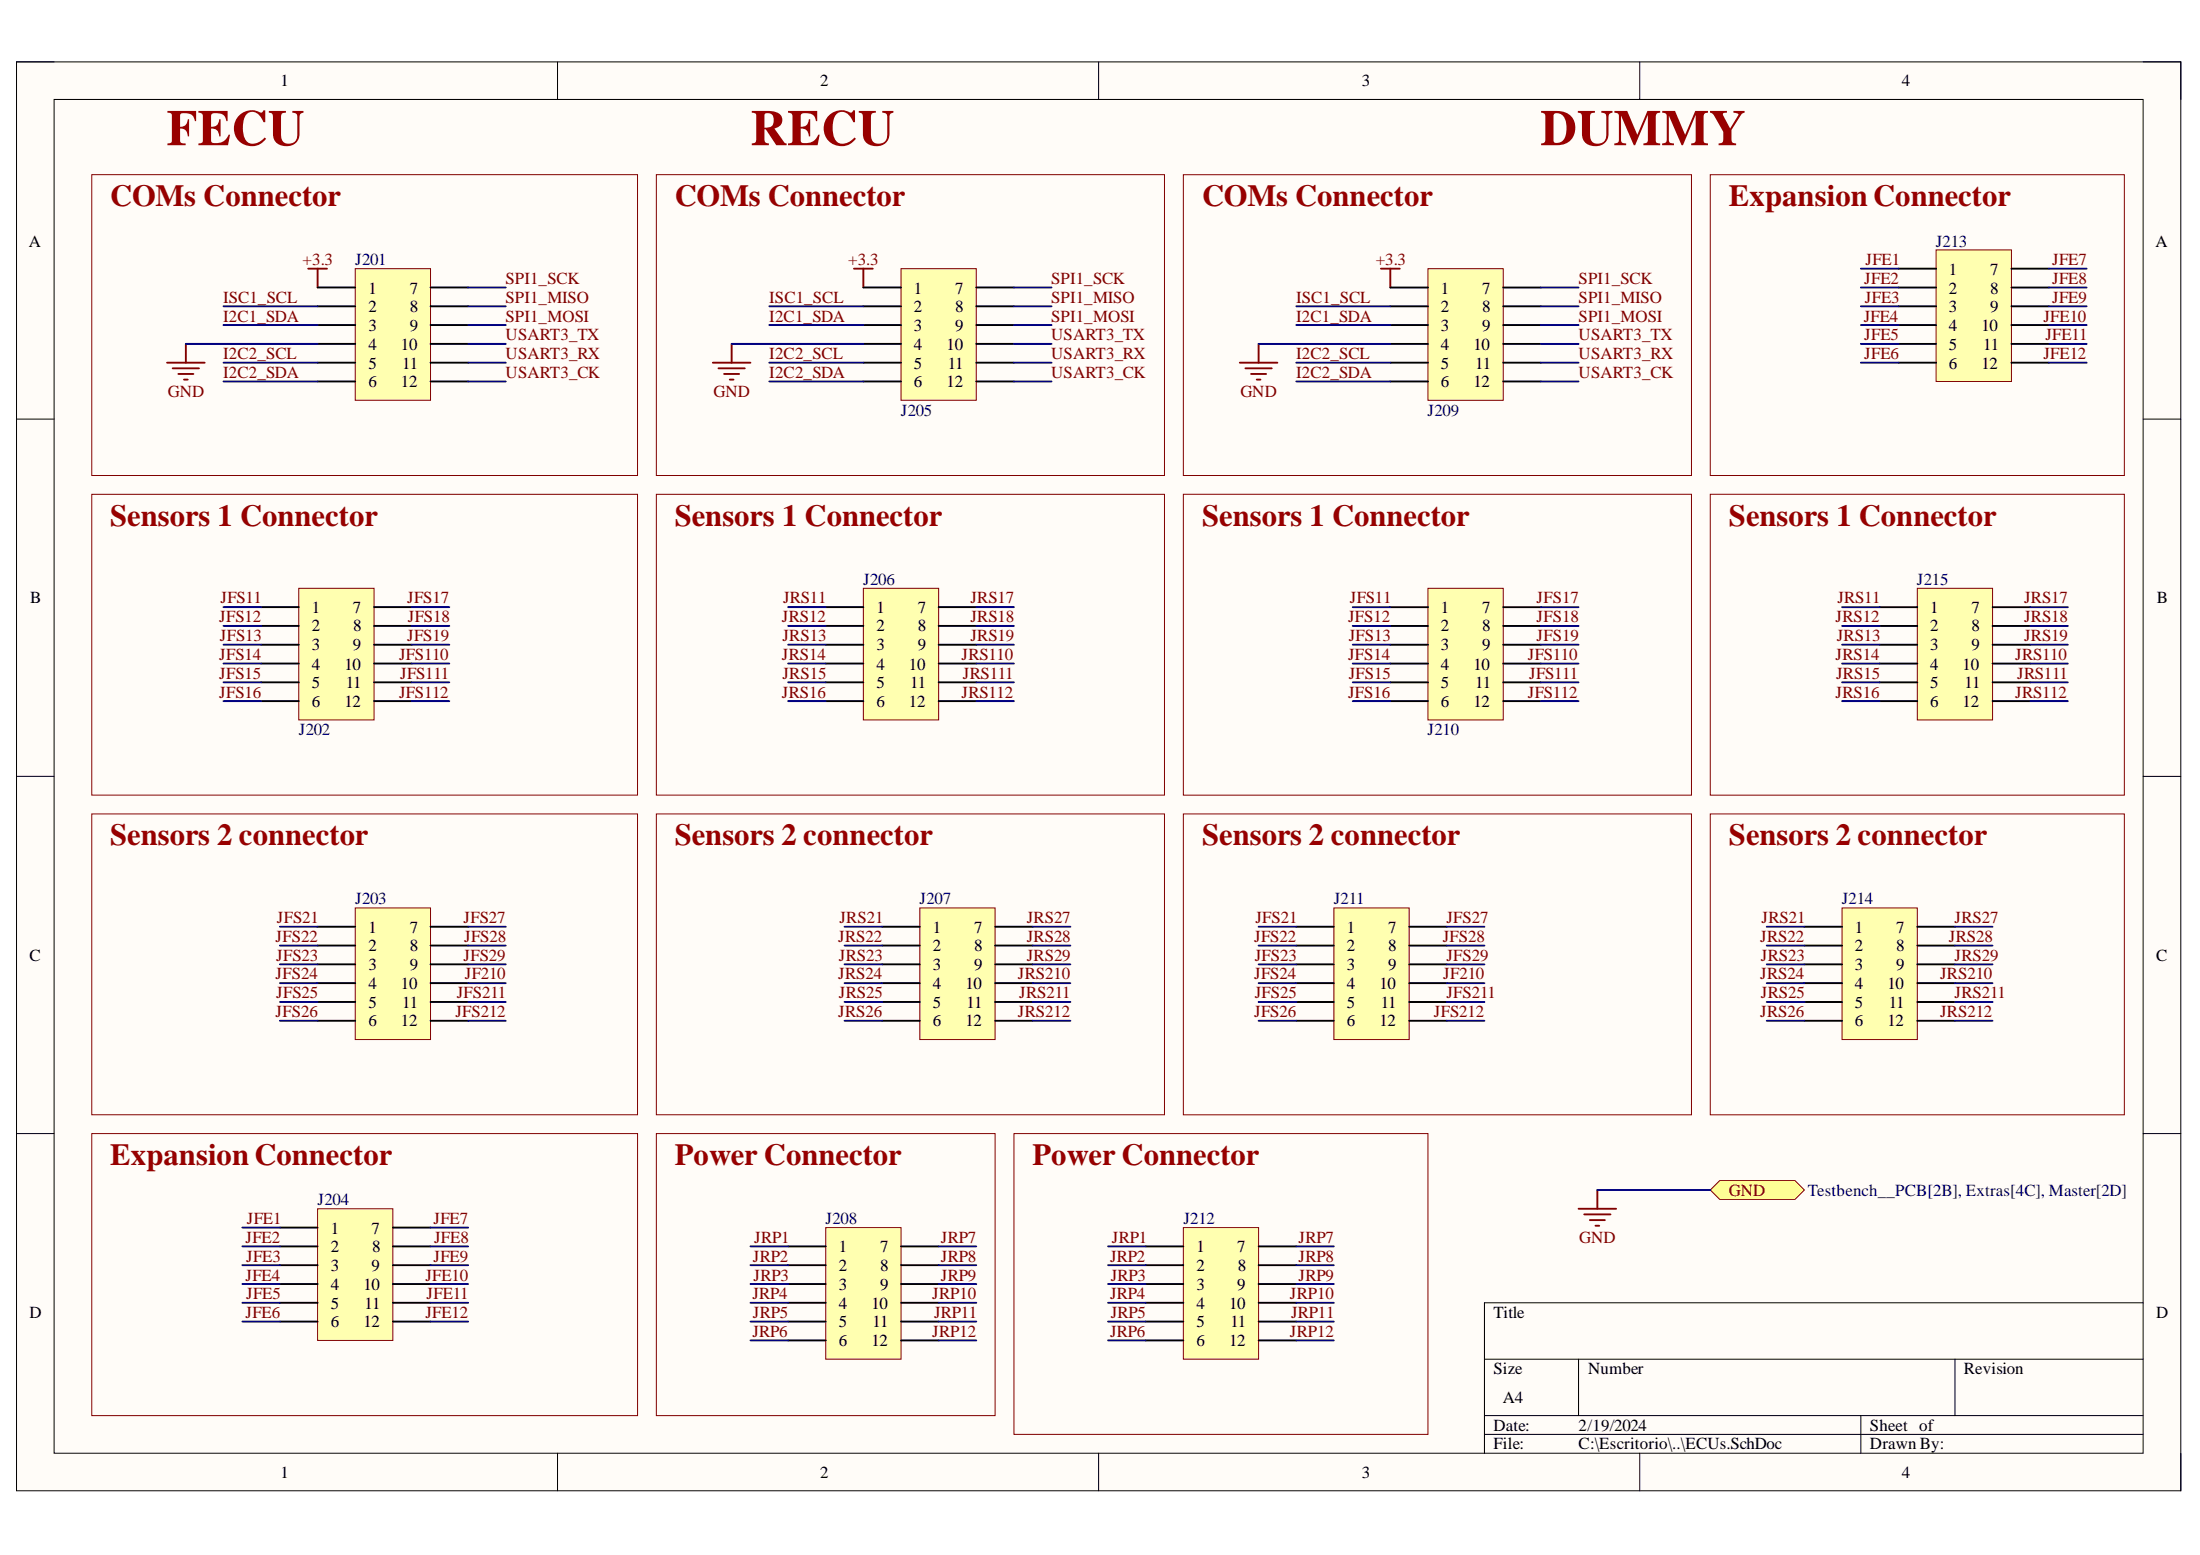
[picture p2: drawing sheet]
<svg xmlns="http://www.w3.org/2000/svg" width="297mm" height="210mm" viewBox="0 0 297 210" stroke-linecap="round" stroke-linejoin="round" font-family="sans-serif">
<path d="M2.2 8.4h292.2v192.8h-292.2z" fill-rule="evenodd" fill="#fffcf8"/>
<path d="M2.2 8.4h292.2v192.8h-292.2z" fill="none" stroke="#000" stroke-width=".14"/>
<path d="M7.3 13.4h282.1v182.8h-282.1z" fill-rule="evenodd" fill="#fffcf8"/>
<g fill="none" stroke="#000" stroke-width=".14">
<path d="M2.2 8.3h5.1M7.3 13.4h282.1v182.8h-282.1zM75.3 8.3v5.1M148.3 8.3v5.1M221.4 8.4v5M289.4 8.4h5v5M2.2 56.6h5.1M289.4 56.6h5M2.2 104.8h5.1M289.4 104.8h5M2.2 153h5.1M289.4 153h5"/>
<path d="M289.4 175.9h-89v20.3M75.3 196.2v5M148.3 196.2v5M200.4 183.5h89M200.4 191.1h89M200.4 193.6h89M213.1 183.5v7.6M221.4 196.2v5M251.2 191.1v5.1M264 183.5v7.6M294.4 196.2v5"/>
</g>
<path d="M88.6 23.6h68.6v40.6h-68.6zM88.6 66.7h68.6v40.6h-68.6zM88.6 153h45.8v38.1h-45.8z" fill="none" stroke="#800000" stroke-width=".14"/>
<path d="M115.3 36.3h2.5M116.6 36.3v2.5M96.2 49h5.1M97 49.7h3.6M97.8 50.5h2M98.5 51.2h.5M98.8 46.4v2.6" fill="none" stroke="#800000" stroke-width=".25"/>
<path d="M40.3 79.4h10.2v17.8h-10.2z" fill-rule="evenodd" fill="#ffffb0"/>
<path d="M40.3 79.4h10.2v17.8h-10.2z" fill="none" stroke="#800000" stroke-width=".14"/>
<path d="M35.3 82h5M35.3 84.5h5M35.3 87h5M35.3 89.6h5M35.3 92.1h5M35.3 94.6h5M50.5 82h5.1M50.5 84.5h5.1M50.5 87h5.1M50.5 89.6h5.1M50.5 92.1h5.1M50.5 94.6h5.1" fill="none" stroke="#000" stroke-width=".25"/>
<path d="M121.7 36.3h10.1v17.7h-10.1z" fill-rule="evenodd" fill="#ffffb0"/>
<path d="M12.4 23.6h73.7v40.6h-73.7zM121.7 36.3h10.1v17.7h-10.1zM12.4 66.7h73.7v40.6h-73.7zM12.4 109.9h73.7v40.6h-73.7zM12.4 153h73.7v38.1h-73.7z" fill="none" stroke="#800000" stroke-width=".14"/>
<path d="M116.6 38.8h5.1M131.8 38.8h5.1M116.6 41.3h5.1M116.6 43.9h5.1M116.6 46.4h5.1M116.6 49h5.1M116.6 51.5h5.1M131.8 41.3h5.1M131.8 43.9h5.1M131.8 46.4h5.1M131.8 49h5.1M131.8 51.5h5.1" fill="none" stroke="#000" stroke-width=".25"/>
<path d="M41.6 36.3h2.6M42.9 36.3v2.5M22.6 49h5M23.3 49.7h3.6M24.1 50.5h2M24.8 51.2h.5M25.1 46.4v2.6" fill="none" stroke="#800000" stroke-width=".25"/>
<path d="M42.9 163.2h10.1v17.7h-10.1z" fill-rule="evenodd" fill="#ffffb0"/>
<path d="M42.9 163.2h10.1v17.7h-10.1z" fill="none" stroke="#800000" stroke-width=".14"/>
<path d="M37.8 165.7h5.1M37.8 168.2h5.1M37.8 170.8h5.1M37.8 173.3h5.1M37.8 175.9h5.1M37.8 178.4h5.1M53 165.7h5.1M53 168.2h5.1M53 170.8h5.1M53 173.3h5.1M53 175.9h5.1M53 178.4h5.1" fill="none" stroke="#000" stroke-width=".25"/>
<path d="M48 36.3h10.1v17.7h-10.1z" fill-rule="evenodd" fill="#ffffb0"/>
<path d="M48 36.3h10.1v17.7h-10.1z" fill="none" stroke="#800000" stroke-width=".14"/>
<path d="M42.9 38.8h5.1M58.1 38.8h5.1M42.9 41.3h5.1M42.9 43.9h5.1M42.9 46.4h5.1M42.9 49h5.1M42.9 51.5h5.1M58.1 41.3h5.1M58.1 43.9h5.1M58.1 46.4h5.1M58.1 49h5.1M58.1 51.5h5.1" fill="none" stroke="#000" stroke-width=".25"/>
<path d="M48 122.6h10.1v17.7h-10.1z" fill-rule="evenodd" fill="#ffffb0"/>
<path d="M159.8 66.7h68.6v40.6h-68.6zM48 122.6h10.1v17.7h-10.1z" fill="none" stroke="#800000" stroke-width=".14"/>
<path d="M42.9 125.1h5.1M42.9 127.6h5.1M42.9 130.2h5.1M42.9 132.7h5.1M42.9 135.3h5.1M42.9 137.8h5.1M58.1 125.1h5.1M58.1 127.6h5.1M58.1 130.2h5.1M58.1 132.7h5.1M58.1 135.3h5.1M58.1 137.8h5.1" fill="none" stroke="#000" stroke-width=".25"/>
<path d="M192.8 79.4h10.2v17.8h-10.2z" fill-rule="evenodd" fill="#ffffb0"/>
<path d="M159.8 23.6h68.6v40.6h-68.6zM192.8 79.4h10.2v17.8h-10.2z" fill="none" stroke="#800000" stroke-width=".14"/>
<path d="M187.7 82h5.1M187.7 84.5h5.1M187.7 87h5.1M187.7 89.6h5.1M187.7 92.1h5.1M187.7 94.6h5.1M203 82h5M203 84.5h5M203 87h5M203 89.6h5M203 92.1h5M203 94.6h5" fill="none" stroke="#000" stroke-width=".25"/>
<path d="M186.4 36.3h2.6M187.7 36.3v2.5M167.4 49h5.1M168.2 49.7h3.5M168.9 50.5h2M169.7 51.2h.5M169.9 46.4v2.6" fill="none" stroke="#800000" stroke-width=".25"/>
<path d="M192.8 36.3h10.2v17.7h-10.2z" fill-rule="evenodd" fill="#ffffb0"/>
<path d="M192.8 36.3h10.2v17.7h-10.2z" fill="none" stroke="#800000" stroke-width=".14"/>
<path d="M187.7 38.8h5.1M203 38.8h5M187.7 41.3h5.1M187.7 43.9h5.1M187.7 46.4h5.1M187.7 49h5.1M187.7 51.5h5.1M203 41.3h5M203 43.9h5M203 46.4h5M203 49h5M203 51.5h5" fill="none" stroke="#000" stroke-width=".25"/>
<path d="M116.6 79.4h10.1v17.8h-10.1z" fill-rule="evenodd" fill="#ffffb0"/>
<path d="M116.6 79.4h10.1v17.8h-10.1z" fill="none" stroke="#800000" stroke-width=".14"/>
<path d="M111.5 82h5.1M111.5 84.5h5.1M111.5 87h5.1M111.5 89.6h5.1M111.5 92.1h5.1M111.5 94.6h5.1M126.7 82h5.1M126.7 84.5h5.1M126.7 87h5.1M126.7 89.6h5.1M126.7 92.1h5.1M126.7 94.6h5.1" fill="none" stroke="#000" stroke-width=".25"/>
<path d="M111.5 165.7h10.2v17.8h-10.2z" fill-rule="evenodd" fill="#ffffb0"/>
<path d="M136.9 153h55.9v40.6h-55.9zM111.5 165.7h10.2v17.8h-10.2z" fill="none" stroke="#800000" stroke-width=".14"/>
<path d="M106.4 168.2h5.1M106.4 170.8h5.1M106.4 173.3h5.1M106.4 175.9h5.1M106.4 178.4h5.1M121.7 168.2h5M121.7 170.8h5M121.7 173.3h5M121.7 175.9h5M121.7 178.4h5M106.4 180.9h5.1M121.7 180.9h5" fill="none" stroke="#000" stroke-width=".25"/>
<path d="M159.8 165.7h10.1v17.8h-10.1z" fill-rule="evenodd" fill="#ffffb0"/>
<path d="M230.9 23.6h55.9v40.6h-55.9zM159.8 165.7h10.1v17.8h-10.1z" fill="none" stroke="#800000" stroke-width=".14"/>
<path d="M154.7 168.2h5.1M154.7 170.8h5.1M154.7 173.3h5.1M154.7 175.9h5.1M154.7 178.4h5.1M169.9 168.2h5.1M169.9 170.8h5.1M169.9 173.3h5.1M169.9 175.9h5.1M169.9 178.4h5.1M154.7 180.9h5.1M169.9 180.9h5.1" fill="none" stroke="#000" stroke-width=".25"/>
<path d="M261.4 33.7h10.2v17.8h-10.2z" fill-rule="evenodd" fill="#ffffb0"/>
<path d="M261.4 33.7h10.2v17.8h-10.2zM88.6 109.9h68.6v40.6h-68.6z" fill="none" stroke="#800000" stroke-width=".14"/>
<path d="M256.3 36.3h5.1M256.3 38.8h5.1M271.6 36.3h5.1M271.6 38.8h5.1M256.3 41.3h5.1M256.3 43.9h5.1M256.3 46.4h5.1M256.3 49h5.1M271.6 41.3h5.1M271.6 43.9h5.1M271.6 46.4h5.1M271.6 49h5.1" fill="none" stroke="#000" stroke-width=".25"/>
<path d="M124.2 122.6h10.2v17.7h-10.2z" fill-rule="evenodd" fill="#ffffb0"/>
<path d="M124.2 122.6h10.2v17.7h-10.2z" fill="none" stroke="#800000" stroke-width=".14"/>
<path d="M119.1 125.1h5.1M119.1 127.6h5.1M119.1 130.2h5.1M119.1 132.7h5.1M119.1 135.3h5.1M119.1 137.8h5.1M134.4 125.1h5M134.4 127.6h5M134.4 130.2h5M134.4 132.7h5M134.4 135.3h5M134.4 137.8h5" fill="none" stroke="#000" stroke-width=".25"/>
<path d="M230.9 160.6l1.3-1.2h10.2l1.2 1.2-1.2 1.3h-10.2z" fill-rule="evenodd" fill="#ffff80"/>
<path d="M159.8 109.9h68.6v40.6h-68.6zM230.9 160.6l1.3-1.2h10.2l1.2 1.2-1.2 1.3h-10.2z" fill="none" stroke="#800000" stroke-width=".14"/>
<path d="M213.1 163.2h5.1M213.9 163.9h3.5M214.7 164.7h2M215.4 165.5h.5M215.7 160.6v2.6" fill="none" stroke="#800000" stroke-width=".25"/>
<path d="M180.1 122.6h10.2v17.7h-10.2z" fill-rule="evenodd" fill="#ffffb0"/>
<path d="M230.9 109.9h55.9v40.6h-55.9zM180.1 122.6h10.2v17.7h-10.2z" fill="none" stroke="#800000" stroke-width=".14"/>
<path d="M175 125.1h5.1M175 127.6h5.1M175 130.2h5.1M175 132.7h5.1M175 135.3h5.1M175 137.8h5.1M190.3 125.1h5M190.3 127.6h5M190.3 130.2h5M190.3 132.7h5M190.3 135.3h5M190.3 137.8h5" fill="none" stroke="#000" stroke-width=".25"/>
<path d="M248.7 122.6h10.2v17.7h-10.2z" fill-rule="evenodd" fill="#ffffb0"/>
<path d="M230.9 66.7h55.9v40.6h-55.9zM248.7 122.6h10.2v17.7h-10.2z" fill="none" stroke="#800000" stroke-width=".14"/>
<path d="M243.6 125.1h5.1M243.6 127.6h5.1M243.6 130.2h5.1M243.6 132.7h5.1M243.6 135.3h5.1M243.6 137.8h5.1M258.9 125.1h5.1M258.9 127.6h5.1M258.9 130.2h5.1M258.9 132.7h5.1M258.9 135.3h5.1M258.9 137.8h5.1" fill="none" stroke="#000" stroke-width=".25"/>
<g fill="none" stroke="#000080" stroke-width=".25">
<path d="M63.2 38.8h5.1M136.9 38.8h5.1M208 38.8h5.1M251.2 38.8h5.1M251.2 36.3h5.1M276.7 38.8h5M276.7 36.3h5M25.1 46.4h17.8M30.2 41.3h12.7M30.2 43.9h12.7M30.2 49h12.7M30.2 51.5h12.7"/>
<path d="M63.2 41.3h5.1M63.2 43.9h5.1M63.2 49h5.1M63.2 51.5h5.1M63.2 46.4h5.1M98.8 46.4h17.8M103.9 41.3h12.7M103.9 43.9h12.7M103.9 49h12.7M103.9 51.5h12.7M136.9 41.3h5.1M136.9 43.9h5.1"/>
<path d="M136.9 49h5.1M136.9 51.5h5.1M136.9 46.4h5.1M169.9 46.4h17.8M175 41.3h12.7M175 43.9h12.7M175 49h12.7M175 51.5h12.7M208 41.3h5.1M208 43.9h5.1M208 49h5.1M208 51.5h5.1"/>
<path d="M208 46.4h5.1M251.2 41.3h5.1M251.2 43.9h5.1M251.2 49h5.1M251.2 46.4h5.1M276.7 41.3h5M276.7 43.9h5M276.7 49h5M276.7 46.4h5M30.2 82h5.1M30.2 84.5h5.1M30.2 87h5.1"/>
<path d="M30.2 89.6h5.1M30.2 92.1h5.1M30.2 94.6h5.1M55.6 82h5.1M55.6 84.5h5.1M55.6 87h5.1M55.6 89.6h5.1M55.6 92.1h5.1M55.6 94.6h5.1M106.4 82h5.1M106.4 84.5h5.1M106.4 87h5.1"/>
<path d="M106.4 89.6h5.1M106.4 92.1h5.1M106.4 94.6h5.1M131.8 82h5.1M131.8 84.5h5.1M131.8 87h5.1M131.8 89.6h5.1M131.8 92.1h5.1M131.8 94.6h5.1M182.6 82h5.1M182.6 84.5h5.1M182.6 87h5.1"/>
<path d="M182.6 89.6h5.1M182.6 92.1h5.1M182.6 94.6h5.1M208 82h5.1M208 84.5h5.1M208 87h5.1M208 89.6h5.1M208 92.1h5.1M208 94.6h5.1M37.8 125.1h5.1M37.8 127.6h5.1M37.8 130.2h5.1"/>
<path d="M37.8 132.7h5.1M37.8 135.3h5.1M37.8 137.8h5.1M63.2 125.1h5.1M63.2 127.6h5.1M63.2 130.2h5.1M63.2 132.7h5.1M63.2 135.3h5.1M63.2 137.8h5.1M114 125.1h5.1M114 127.6h5.1M114 130.2h5.1"/>
<path d="M114 132.7h5.1M114 135.3h5.1M114 137.8h5.1M139.4 125.1h5.1M139.4 127.6h5.1M139.4 130.2h5.1M139.4 132.7h5.1M139.4 135.3h5.1M139.4 137.8h5.1M169.9 125.1h5.1M169.9 127.6h5.1M169.9 132.7h5.1"/>
<path d="M169.9 135.3h5.1M169.9 137.8h5.1M169.9 130.2h5.1M195.3 125.1h5.1M195.3 127.6h5.1M195.3 132.7h5.1M195.3 135.3h5.1M195.3 137.8h5.1M195.3 130.2h5.1M238.5 125.1h5.1M238.5 127.6h5.1M238.5 132.7h5.1"/>
<path d="M238.5 135.3h5.1M238.5 137.8h5.1M238.5 130.2h5.1M264 125.1h5M264 127.6h5M264 132.7h5M264 135.3h5M264 137.8h5M264 130.2h5M32.7 165.7h5.1M32.7 168.2h5.1M32.7 170.8h5.1"/>
<path d="M32.7 173.3h5.1M32.7 175.9h5.1M32.7 178.4h5.1M58.1 165.7h5.1M58.1 168.2h5.1M58.1 170.8h5.1M58.1 173.3h5.1M58.1 175.9h5.1M58.1 178.4h5.1M101.3 168.2h5.1M101.3 170.8h5.1M101.3 173.3h5.1"/>
<path d="M101.3 175.9h5.1M101.3 178.4h5.1M126.7 168.2h5.1M126.7 170.8h5.1M126.7 173.3h5.1M126.7 175.9h5.1M126.7 178.4h5.1M149.6 168.2h5.1M149.6 170.8h5.1M149.6 173.3h5.1M149.6 175.9h5.1M149.6 178.4h5.1"/>
<path d="M175 168.2h5.1M175 170.8h5.1M175 173.3h5.1M175 175.9h5.1M175 178.4h5.1M215.7 160.6h15.2M101.3 180.9h5.1M126.7 180.9h5.1M149.6 180.9h5.1M175 180.9h5.1"/>
</g>
<path d="M258.9 79.4h10.1v17.8h-10.1z" fill-rule="evenodd" fill="#ffffb0"/>
<path d="M258.9 79.4h10.1v17.8h-10.1z" fill="none" stroke="#800000" stroke-width=".14"/>
<path d="M253.8 82h5.1M253.8 84.5h5.1M253.8 87h5.1M253.8 89.6h5.1M253.8 92.1h5.1M253.8 94.6h5.1M269 82h5.1M269 84.5h5.1M269 87h5.1M269 89.6h5.1M269 92.1h5.1M269 94.6h5.1" fill="none" stroke="#000" stroke-width=".25"/>
<path d="M248.7 82h5.1M248.7 84.5h5.1M248.7 87h5.1M248.7 89.6h5.1M248.7 92.1h5.1M248.7 94.6h5.1M274.1 82h5.1M274.1 84.5h5.1M274.1 87h5.1M274.1 89.6h5.1M274.1 92.1h5.1M274.1 94.6h5.1" fill="none" stroke="#000080" stroke-width=".25"/>
<g font-size="6.8" fill="#980000">
<text x="22.5" y="19.6">FECU</text>
<text x="101.3" y="19.6">RECU</text>
<text x="208" y="19.6">DUMMY</text>
</g>
<g font-size="4.1" fill="#980000">
<text x="14.9" y="27.8">COMs Connector</text>
<text x="91.1" y="27.8">COMs Connector</text>
<text x="162.3" y="27.8">COMs Connector</text>
<text x="233.4" y="27.8">Expansion Connector</text>
<text x="14.9" y="71">Sensors 1 Connector</text>
<text x="91.1" y="71">Sensors 1 Connector</text>
<text x="162.3" y="71">Sensors 1 Connector</text>
<text x="233.4" y="71">Sensors 1 Connector</text>
<text x="14.9" y="114.1">Sensors 2 connector</text>
<text x="91.1" y="114.1">Sensors 2 connector</text>
<text x="162.3" y="114.1">Sensors 2 connector</text>
<text x="233.4" y="114.1">Sensors 2 connector</text>
<text x="14.9" y="157.2">Expansion Connector</text>
<text x="91.1" y="157.2">Power Connector</text>
<text x="139.4" y="157.2">Power Connector</text>
</g>
<g font-size="2.3">
<text x="37.9" y="11.7">1</text>
<text x="110.7" y="11.7">2</text>
<text x="183.9" y="11.7">3</text>
<text x="256.8" y="11.7">4</text>
<text x="3.9" y="33.3">A</text>
<text x="291" y="33.3">A</text>
<text x="49.7" y="39.6">1</text>
<text x="55.3" y="39.6">7</text>
<text x="123.4" y="39.6">1</text>
<text x="129" y="39.6">7</text>
<text x="194.5" y="39.6">1</text>
<text x="200.1" y="39.6">7</text>
<text x="263.1" y="37.1">1</text>
<text x="263.1" y="39.6">2</text>
<text x="268.7" y="37.1">7</text>
<text x="268.7" y="39.6">8</text>
<text x="49.7" y="42.2">2</text>
<text x="49.7" y="44.7">3</text>
<text x="49.7" y="47.2">4</text>
<text x="54.1" y="47.2">10</text>
<text x="55.3" y="42.2">8</text>
<text x="55.3" y="44.7">9</text>
<text x="123.4" y="42.2">2</text>
<text x="123.4" y="44.7">3</text>
<text x="123.4" y="47.2">4</text>
<text x="127.8" y="47.2">10</text>
<text x="129" y="42.2">8</text>
<text x="129" y="44.7">9</text>
<text x="194.5" y="42.2">2</text>
<text x="194.5" y="44.7">3</text>
<text x="194.5" y="47.2">4</text>
<text x="198.9" y="47.2">10</text>
<text x="200.1" y="42.2">8</text>
<text x="200.1" y="44.7">9</text>
<text x="263.1" y="42.2">3</text>
<text x="263.1" y="44.7">4</text>
<text x="263.1" y="47.2">5</text>
<text x="267.5" y="44.7">10</text>
<text x="267.8" y="47.2">11</text>
<text x="268.7" y="42.2">9</text>
<text x="49.7" y="49.8">5</text>
<text x="49.7" y="52.3">6</text>
<text x="54.1" y="52.3">12</text>
<text x="54.3" y="49.8">11</text>
<text x="123.4" y="49.8">5</text>
<text x="123.4" y="52.3">6</text>
<text x="127.8" y="52.3">12</text>
<text x="128" y="49.8">11</text>
<text x="194.5" y="49.8">5</text>
<text x="194.5" y="52.3">6</text>
<text x="198.9" y="52.3">12</text>
<text x="199.2" y="49.8">11</text>
<text x="263.1" y="49.8">6</text>
<text x="267.5" y="49.8">12</text>
<text x="4.1" y="81.4">B</text>
<text x="42.1" y="82.7">1</text>
<text x="47.6" y="82.7">7</text>
<text x="118.3" y="82.7">1</text>
<text x="123.9" y="82.7">7</text>
<text x="194.5" y="82.7">1</text>
<text x="200.1" y="82.7">7</text>
<text x="260.6" y="82.7">1</text>
<text x="266.2" y="82.7">7</text>
<text x="291.2" y="81.4">B</text>
<text x="42.1" y="85.2">2</text>
<text x="42.1" y="87.8">3</text>
<text x="47.6" y="87.8">9</text>
<text x="47.7" y="85.2">8</text>
<text x="118.3" y="85.2">2</text>
<text x="118.3" y="87.8">3</text>
<text x="123.9" y="85.2">8</text>
<text x="123.9" y="87.8">9</text>
<text x="194.5" y="85.2">2</text>
<text x="194.5" y="87.8">3</text>
<text x="200.1" y="85.2">8</text>
<text x="200.1" y="87.8">9</text>
<text x="260.6" y="85.2">2</text>
<text x="260.6" y="87.8">3</text>
<text x="266.2" y="85.2">8</text>
<text x="266.2" y="87.8">9</text>
<text x="42.1" y="90.4">4</text>
<text x="42.1" y="92.9">5</text>
<text x="42.1" y="95.5">6</text>
<text x="46.5" y="90.4">10</text>
<text x="46.5" y="95.5">12</text>
<text x="46.7" y="92.9">11</text>
<text x="118.3" y="90.4">4</text>
<text x="118.3" y="92.9">5</text>
<text x="118.3" y="95.5">6</text>
<text x="122.7" y="90.4">10</text>
<text x="122.7" y="95.5">12</text>
<text x="122.9" y="92.9">11</text>
<text x="194.5" y="90.4">4</text>
<text x="194.5" y="92.9">5</text>
<text x="194.5" y="95.5">6</text>
<text x="198.9" y="90.4">10</text>
<text x="198.9" y="95.5">12</text>
<text x="199.2" y="92.9">11</text>
<text x="260.6" y="90.4">4</text>
<text x="260.6" y="92.9">5</text>
<text x="260.6" y="95.5">6</text>
<text x="265" y="90.4">10</text>
<text x="265" y="95.5">12</text>
<text x="265.2" y="92.9">11</text>
<text x="49.7" y="125.9">1</text>
<text x="55.3" y="125.9">7</text>
<text x="125.9" y="125.9">1</text>
<text x="131.5" y="125.9">7</text>
<text x="181.8" y="125.9">1</text>
<text x="187.4" y="125.9">7</text>
<text x="250.4" y="125.9">1</text>
<text x="256" y="125.9">7</text>
<text x="4" y="129.7">C</text>
<text x="49.7" y="128.4">2</text>
<text x="49.7" y="130.9">3</text>
<text x="55.3" y="128.4">8</text>
<text x="55.3" y="130.9">9</text>
<text x="125.9" y="128.4">2</text>
<text x="125.9" y="130.9">3</text>
<text x="131.5" y="128.4">8</text>
<text x="131.5" y="130.9">9</text>
<text x="181.8" y="128.4">2</text>
<text x="181.8" y="130.9">3</text>
<text x="187.4" y="128.4">8</text>
<text x="187.4" y="130.9">9</text>
<text x="250.4" y="128.4">2</text>
<text x="250.4" y="130.9">3</text>
<text x="256" y="128.4">8</text>
<text x="256" y="130.9">9</text>
<text x="291.1" y="129.7">C</text>
<text x="49.7" y="133.5">4</text>
<text x="49.7" y="136">5</text>
<text x="54.1" y="133.5">10</text>
<text x="54.3" y="136">11</text>
<text x="125.9" y="133.5">4</text>
<text x="125.9" y="136">5</text>
<text x="130.3" y="133.5">10</text>
<text x="130.5" y="136">11</text>
<text x="181.8" y="133.5">4</text>
<text x="181.8" y="136">5</text>
<text x="186.2" y="133.5">10</text>
<text x="186.4" y="136">11</text>
<text x="250.4" y="133.5">4</text>
<text x="250.4" y="136">5</text>
<text x="254.8" y="133.5">10</text>
<text x="255" y="136">11</text>
<text x="49.7" y="138.6">6</text>
<text x="54.1" y="138.6">12</text>
<text x="125.9" y="138.6">6</text>
<text x="130.3" y="138.6">12</text>
<text x="181.8" y="138.6">6</text>
<text x="186.2" y="138.6">12</text>
<text x="250.4" y="138.6">6</text>
<text x="254.8" y="138.6">12</text>
<text x="44.7" y="166.5">1</text>
<text x="50.2" y="166.5">7</text>
<text x="44.7" y="169">2</text>
<text x="44.7" y="171.6">3</text>
<text x="50.2" y="171.6">9</text>
<text x="50.2" y="169">8</text>
<text x="113.3" y="169">1</text>
<text x="113.3" y="171.6">2</text>
<text x="118.8" y="169">7</text>
<text x="118.8" y="171.6">8</text>
<text x="161.5" y="169">1</text>
<text x="161.5" y="171.6">2</text>
<text x="167" y="169">7</text>
<text x="167.1" y="171.6">8</text>
<text x="4" y="177.9">D</text>
<text x="44.7" y="174.1">4</text>
<text x="44.7" y="176.7">5</text>
<text x="44.7" y="179.2">6</text>
<text x="49.1" y="174.1">10</text>
<text x="49.1" y="179.2">12</text>
<text x="49.2" y="176.7">11</text>
<text x="113.3" y="174.1">3</text>
<text x="113.3" y="176.7">4</text>
<text x="113.3" y="179.2">5</text>
<text x="117.7" y="176.7">10</text>
<text x="117.8" y="179.2">11</text>
<text x="118.8" y="174.1">9</text>
<text x="161.5" y="174.1">3</text>
<text x="161.5" y="176.7">4</text>
<text x="161.5" y="179.2">5</text>
<text x="165.9" y="176.7">10</text>
<text x="166.1" y="179.2">11</text>
<text x="167" y="174.1">9</text>
<text x="201.6" y="177.9">Title</text>
<text x="291.1" y="177.9">D</text>
<text x="113.3" y="181.7">6</text>
<text x="117.7" y="181.7">12</text>
<text x="161.5" y="181.7">6</text>
<text x="165.9" y="181.7">12</text>
<text x="201.6" y="185.5">Size</text>
<text x="214.4" y="185.5">Number</text>
<text x="265.2" y="185.5">Revision</text>
<text x="202.9" y="189.3">A4</text>
<text x="201.6" y="193.1">Date:</text>
<text x="201.6" y="195.7">File:</text>
<text x="213.1" y="193.1">2/19/2024</text>
<text x="213.1" y="195.7">C:\Escritorio\..\ECUs.SchDoc</text>
<text x="252.5" y="193.1">Sheet of</text>
<text x="252.5" y="195.7">Drawn By:</text>
<text x="37.9" y="199.5">1</text>
<text x="110.7" y="199.5">2</text>
<text x="183.9" y="199.5">3</text>
<text x="256.8" y="199.5">4</text>
</g>
<g font-size="2.3" fill="#800000">
<text x="40.9" y="35.8">+3.3</text>
<text x="114.5" y="35.8">+3.3</text>
<text x="185.7" y="35.8">+3.3</text>
<text x="251.9" y="35.8">JFE1</text>
<text x="277.1" y="35.8">JFE7</text>
<text x="30.1" y="40.9">ISC1_SCL</text>
<text x="68.3" y="38.4">SPI1_SCK</text>
<text x="68.3" y="40.9">SPI1_MISO</text>
<text x="103.9" y="40.9">ISC1_SCL</text>
<text x="141.9" y="38.4">SPI1_SCK</text>
<text x="141.9" y="40.9">SPI1_MISO</text>
<text x="175" y="40.9">ISC1_SCL</text>
<text x="213.1" y="38.4">SPI1_SCK</text>
<text x="213.1" y="40.9">SPI1_MISO</text>
<text x="251.7" y="38.4">JFE2</text>
<text x="251.8" y="40.9">JFE3</text>
<text x="277.1" y="38.4">JFE8</text>
<text x="277.1" y="40.9">JFE9</text>
<text x="30.1" y="43.4">I2C1_SDA</text>
<text x="68.3" y="46">USART3_TX</text>
<text x="68.3" y="43.4">SPI1_MOSI</text>
<text x="103.9" y="43.4">I2C1_SDA</text>
<text x="141.9" y="46">USART3_TX</text>
<text x="141.9" y="43.4">SPI1_MOSI</text>
<text x="175" y="43.4">I2C1_SDA</text>
<text x="213.1" y="46">USART3_TX</text>
<text x="213.1" y="43.4">SPI1_MOSI</text>
<text x="251.6" y="43.4">JFE4</text>
<text x="251.7" y="46">JFE5</text>
<text x="275.9" y="43.4">JFE10</text>
<text x="276.2" y="46">JFE11</text>
<text x="22.7" y="53.6">GND</text>
<text x="30.1" y="48.5">I2C2_SCL</text>
<text x="30.1" y="51">I2C2_SDA</text>
<text x="68.3" y="48.5">USART3_RX</text>
<text x="68.3" y="51">USART3_CK</text>
<text x="96.3" y="53.6">GND</text>
<text x="103.9" y="48.5">I2C2_SCL</text>
<text x="103.9" y="51">I2C2_SDA</text>
<text x="141.9" y="48.5">USART3_RX</text>
<text x="141.9" y="51">USART3_CK</text>
<text x="167.5" y="53.6">GND</text>
<text x="175" y="48.5">I2C2_SCL</text>
<text x="175" y="51">I2C2_SDA</text>
<text x="213.1" y="48.5">USART3_RX</text>
<text x="213.1" y="51">USART3_CK</text>
<text x="251.7" y="48.5">JFE6</text>
<text x="275.9" y="48.5">JFE12</text>
<text x="29.6" y="84">JFS12</text>
<text x="29.8" y="81.4">JFS11</text>
<text x="55" y="81.4">JFS17</text>
<text x="55.1" y="84">JFS18</text>
<text x="105.6" y="84">JRS12</text>
<text x="105.7" y="81.4">JRS11</text>
<text x="131" y="81.4">JRS17</text>
<text x="131" y="84">JRS18</text>
<text x="182" y="84">JFS12</text>
<text x="182.3" y="81.4">JFS11</text>
<text x="207.5" y="81.4">JFS17</text>
<text x="207.5" y="84">JFS18</text>
<text x="247.8" y="84">JRS12</text>
<text x="248.1" y="81.4">JRS11</text>
<text x="273.3" y="81.4">JRS17</text>
<text x="273.3" y="84">JRS18</text>
<text x="29.6" y="89.1">JFS14</text>
<text x="29.7" y="86.5">JFS13</text>
<text x="53.9" y="89.1">JFS110</text>
<text x="55" y="86.5">JFS19</text>
<text x="105.6" y="89.1">JRS14</text>
<text x="105.6" y="86.5">JRS13</text>
<text x="129.8" y="89.1">JRS110</text>
<text x="131" y="86.5">JRS19</text>
<text x="182" y="89.1">JFS14</text>
<text x="182.1" y="86.5">JFS13</text>
<text x="206.3" y="89.1">JFS110</text>
<text x="207.5" y="86.5">JFS19</text>
<text x="247.8" y="89.1">JRS14</text>
<text x="248" y="86.5">JRS13</text>
<text x="272.1" y="89.1">JRS110</text>
<text x="273.3" y="86.5">JRS19</text>
<text x="29.6" y="91.7">JFS15</text>
<text x="29.6" y="94.2">JFS16</text>
<text x="53.9" y="94.2">JFS112</text>
<text x="54" y="91.7">JFS111</text>
<text x="105.6" y="94.2">JRS16</text>
<text x="105.6" y="91.7">JRS15</text>
<text x="129.8" y="94.2">JRS112</text>
<text x="130" y="91.7">JRS111</text>
<text x="182" y="94.2">JFS16</text>
<text x="182.1" y="91.7">JFS15</text>
<text x="206.3" y="94.2">JFS112</text>
<text x="206.5" y="91.7">JFS111</text>
<text x="247.8" y="94.2">JRS16</text>
<text x="247.9" y="91.7">JRS15</text>
<text x="272.1" y="94.2">JRS112</text>
<text x="272.4" y="91.7">JRS111</text>
<text x="37.4" y="124.6">JFS21</text>
<text x="62.6" y="124.6">JFS27</text>
<text x="113.3" y="124.6">JRS21</text>
<text x="138.6" y="124.6">JRS27</text>
<text x="169.5" y="124.6">JFS21</text>
<text x="195.3" y="124.6">JFS27</text>
<text x="237.8" y="124.6">JRS21</text>
<text x="263.9" y="124.6">JRS27</text>
<text x="37.2" y="127.1">JFS22</text>
<text x="37.3" y="129.7">JFS23</text>
<text x="62.6" y="129.7">JFS29</text>
<text x="62.7" y="127.1">JFS28</text>
<text x="113.2" y="127.1">JRS22</text>
<text x="113.3" y="129.7">JRS23</text>
<text x="138.6" y="127.1">JRS28</text>
<text x="138.6" y="129.7">JRS29</text>
<text x="169.3" y="127.1">JFS22</text>
<text x="169.4" y="129.7">JFS23</text>
<text x="194.8" y="127.1">JFS28</text>
<text x="195.3" y="129.7">JFS29</text>
<text x="237.7" y="127.1">JRS22</text>
<text x="237.8" y="129.7">JRS23</text>
<text x="263.1" y="127.1">JRS28</text>
<text x="263.9" y="129.7">JRS29</text>
<text x="37.2" y="132.2">JFS24</text>
<text x="37.2" y="137.3">JFS26</text>
<text x="37.3" y="134.7">JFS25</text>
<text x="61.5" y="137.3">JFS212</text>
<text x="61.7" y="134.7">JFS211</text>
<text x="62.8" y="132.2">JF210</text>
<text x="113.2" y="132.2">JRS24</text>
<text x="113.2" y="137.3">JRS26</text>
<text x="113.3" y="134.7">JRS25</text>
<text x="137.4" y="132.2">JRS210</text>
<text x="137.4" y="137.3">JRS212</text>
<text x="137.6" y="134.7">JRS211</text>
<text x="169.3" y="132.2">JFS24</text>
<text x="169.3" y="137.3">JFS26</text>
<text x="169.4" y="134.7">JFS25</text>
<text x="193.6" y="137.3">JFS212</text>
<text x="194.9" y="132.2">JF210</text>
<text x="195.3" y="134.7">JFS211</text>
<text x="237.7" y="132.2">JRS24</text>
<text x="237.7" y="137.3">JRS26</text>
<text x="237.8" y="134.7">JRS25</text>
<text x="261.9" y="132.2">JRS210</text>
<text x="261.9" y="137.3">JRS212</text>
<text x="263.9" y="134.7">JRS211</text>
<text x="233.4" y="161.4">GND</text>
<text x="33.2" y="167.8">JFE2</text>
<text x="33.3" y="165.2">JFE1</text>
<text x="58.5" y="165.2">JFE7</text>
<text x="58.6" y="167.8">JFE8</text>
<text x="101.8" y="167.8">JRP1</text>
<text x="127" y="167.8">JRP7</text>
<text x="150.1" y="167.8">JRP1</text>
<text x="175.3" y="167.8">JRP7</text>
<text x="213.2" y="167.8">GND</text>
<text x="33.2" y="172.9">JFE4</text>
<text x="33.2" y="170.3">JFE3</text>
<text x="57.4" y="172.9">JFE10</text>
<text x="58.5" y="170.3">JFE9</text>
<text x="101.7" y="170.3">JRP2</text>
<text x="101.8" y="172.9">JRP3</text>
<text x="127" y="170.3">JRP8</text>
<text x="127" y="172.9">JRP9</text>
<text x="149.9" y="170.3">JRP2</text>
<text x="150" y="172.9">JRP3</text>
<text x="175.3" y="170.3">JRP8</text>
<text x="175.3" y="172.9">JRP9</text>
<text x="33.2" y="177.9">JFE6</text>
<text x="33.2" y="175.4">JFE5</text>
<text x="57.4" y="177.9">JFE12</text>
<text x="57.6" y="175.4">JFE11</text>
<text x="101.6" y="175.4">JRP4</text>
<text x="101.7" y="177.9">JRP5</text>
<text x="125.9" y="175.4">JRP10</text>
<text x="126.1" y="177.9">JRP11</text>
<text x="149.9" y="175.4">JRP4</text>
<text x="150" y="177.9">JRP5</text>
<text x="174.2" y="175.4">JRP10</text>
<text x="174.3" y="177.9">JRP11</text>
<text x="101.6" y="180.5">JRP6</text>
<text x="125.9" y="180.5">JRP12</text>
<text x="149.9" y="180.5">JRP6</text>
<text x="174.2" y="180.5">JRP12</text>
</g>
<g font-size="2.3" fill="#000080">
<text x="48" y="35.8">J201</text>
<text x="261.4" y="33.3">J213</text>
<text x="121.6" y="56.1">J205</text>
<text x="192.8" y="56.1">J209</text>
<text x="116.6" y="78.9">J206</text>
<text x="258.8" y="78.9">J215</text>
<text x="40.3" y="99.3">J202</text>
<text x="192.8" y="99.3">J210</text>
<text x="48" y="122.1">J203</text>
<text x="124.2" y="122.1">J207</text>
<text x="180.1" y="122.1">J211</text>
<text x="248.7" y="122.1">J214</text>
<text x="244.1" y="161.4">Testbench__PCB[2B], Extras[4C], Master[2D]</text>
<text x="42.9" y="162.7">J204</text>
<text x="111.5" y="165.2">J208</text>
<text x="159.8" y="165.2">J212</text>
</g>
</svg>
